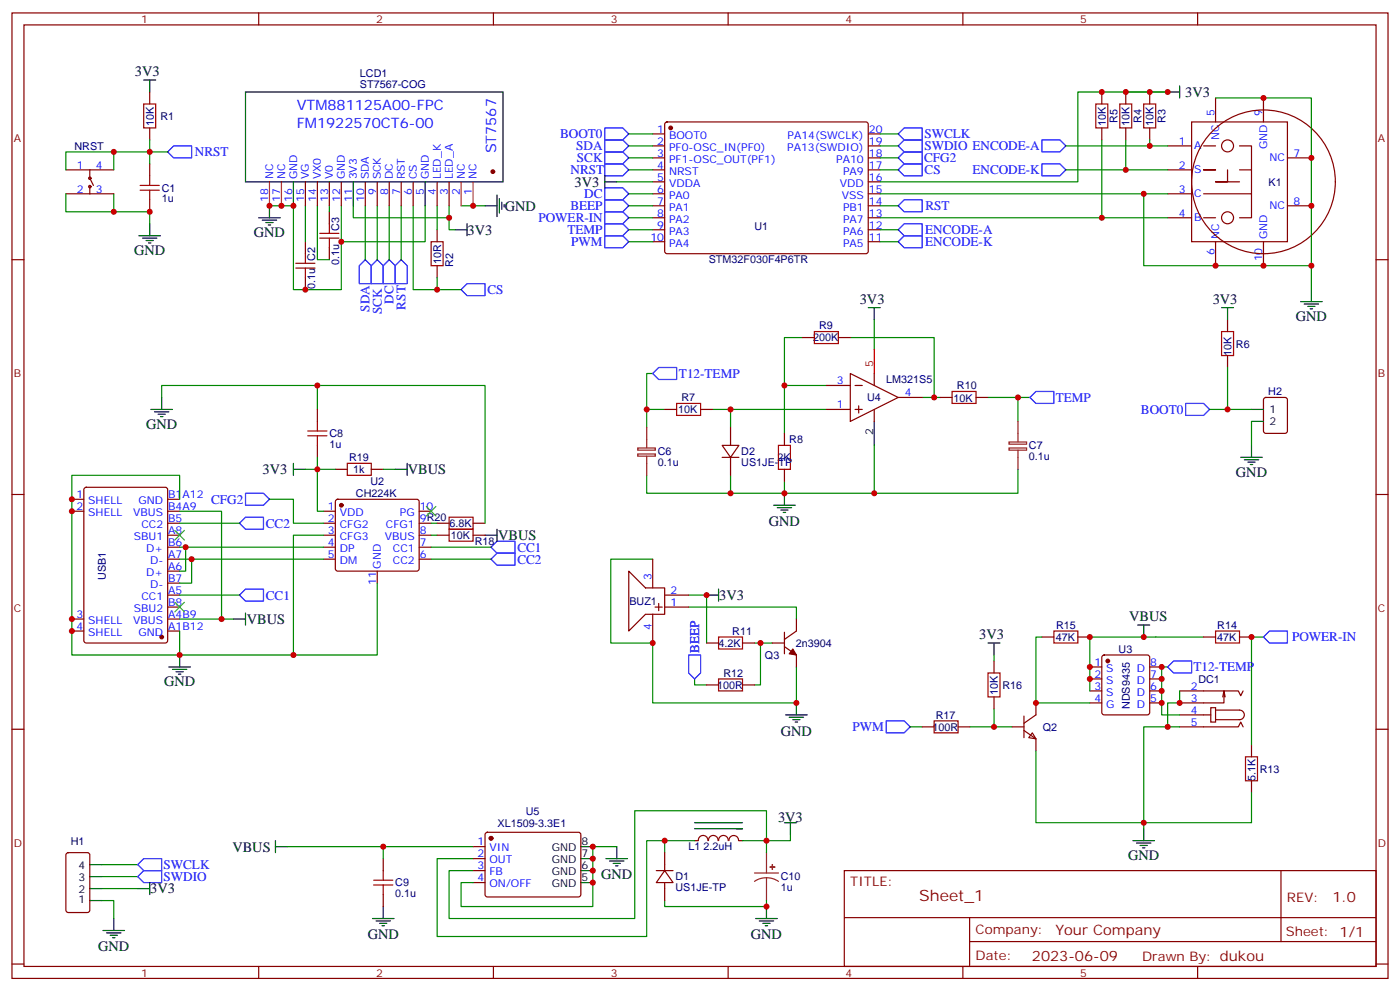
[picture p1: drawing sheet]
<svg xmlns="http://www.w3.org/2000/svg" width="412mm" height="292mm" viewBox="0 0 412 292" stroke-linecap="round" stroke-linejoin="round" font-family="sans-serif">
<g fill="none" stroke="#870000" stroke-width=".35">
<path d="M3.5 3.8h405.4v284.3h-405.4zM7.1 7.3h398.2v277.3h-398.2zM76.2 3.8v3.5M145.3 3.8v3.5M214.5 3.8v3.5M283.6 3.8v3.5M352.8 3.8v3.5M44.1 27.1v3.5M44.1 37.7v3.5M192.3 39.4h3.5M196 36.1l.5-.2 58.8 .1 .5 .6-.1 37.7-.6 .4h-58.9l-.4-.7v-37.4zM255.8 39.4h3.5"/>
<path d="M324.6 27.1v3.5M324.6 37.7v3.5M331.6 27.1v3.5M331.6 37.7v3.5M338.7 27.1v3.5M338.7 37.7v3.5M351 35.9h28.2v35.3h-28.2zM358.1 28.9v7M372.2 28.9v7M19.4 50h14.1M19.4 57.1h14.1M26.5 50v2.5l1 2.1"/>
<path d="M26.5 54.6v2.5M44.1 48.3v3.5M44.1 58.8v3.6M90 53.6v7M93.5 53.6v7M97 53.6v7M100.5 53.6v7M107.6 53.6v7M111.1 53.6v7M114.7 53.6v7M118.2 53.6v7M121.7 53.6v7"/>
<path d="M128.8 53.6v7M132.3 53.6v7M192.3 43h3.5M192.3 46.5h3.5M192.3 50h3.5M192.3 53.6h3.5M192.3 57.1h3.5M255.8 43h3.5M255.8 46.5h3.5M255.8 50h3.5M255.8 53.6h3.5M255.8 57.1h3.5"/>
<path d="M344 43h7M344 50h7M344 57.1h7M354.5 57.1h14.2v7h-3.6M354.5 43h3.6M358.1 50h-3.6h3.6M361.6 50v3.6h-3.5h7M365.1 50h3.6v7.1M365.1 43h3.6v7M379.2 46.5h7.1M3.5 76.5h3.6M90 71.2v3.5"/>
<path d="M97 62.4v3.5M97 73v3.5M128.8 67.7v3.5M128.8 78.2v3.6M192.3 60.6h3.5M192.3 64.1h3.5M192.3 67.7h3.5M192.3 71.2h3.5M255.8 60.6h3.5M255.8 64.1h3.5M255.8 67.7h3.5M255.8 71.2h3.5"/>
<path d="M344 64.1h7M354.5 64.1h3.6M358.1 71.2v7M372.2 71.2v7M379.2 60.6h7.1M405.3 76.5h3.6M90 81.8v3.5M236.4 99.4h3.5M246.9 99.4h3.6M361.6 94.1v3.5M243.4 113.5h7.1M250.5 110l14.1 7.1-14.1 7z"/>
<path d="M251.9 113.5h2.1M252.9 119.5v2.1M257.5 110v3.5M264.6 117.1h7M276.9 117.1h3.6M287.5 117.1h3.5M361.6 104.7v3.5M372.4 117.3l.5-.2h5.6l.7 .4v9.4l-.4 .7h-5.9l-.7-.4v-9.4zM93.5 120.6v3.5M93.5 131.2v3.5M98.8 138.2h3.5M109.4 138.2h3.5"/>
<path d="M195.8 120.6h3.5M206.4 120.6h3.5M212.7 131.2h5l-2.5 3.5zM212.7 134.7h5M215.2 125.9v5.3M215.2 134.7v5.3M231.1 127.6v3.6M231.1 138.2v3.5M243.4 120.6h7.1M251.9 120.6h2.1M257.5 120.6v3.5M3.5 145.6h3.6"/>
<path d="M21.2 150.6h3.5M21.2 147h3.5M24.9 143.7l.5-.2h23.3l.6 .4 .1 44.8-.5 .6-23.5 .1-.7-.5v-44.7zM49.4 157.6h3.5M49.4 154.1h3.5M49.4 150.6h3.5M49.4 147h3.5M95.2 157.6h3.6M95.2 154.1h3.6M95.2 150.6h3.6M99 147.2l.5-.2h23.3l.5 .2 .2 .5v19.8l-.3 .5-.4 .2h-23.3l-.5-.2-.2-.5v-19.8zM123.5 157.6h3.5"/>
<path d="M123.5 154.1h3.5M123.5 150.6h3.5M128.8 157.6h3.5M128.8 154.1h3.5M139.3 157.6h3.6M139.3 154.1h3.6M405.3 145.6h3.6M49.4 178.8h3.5M49.4 175.3h3.5M49.4 171.7h3.5M49.4 168.2h3.5M49.4 164.7h3.5"/>
<path d="M49.4 161.1h3.5M95.2 164.7h3.6M95.2 161.1h3.6M111.1 168.2v3.5M123.5 164.7h3.5M123.5 161.1h3.5M185.2 168.2l4.9 4.9h5.7v7.8h-5.7l-4.9 4.9zM192.3 164.7v8.4M193 178.8h2.1M194 177.7v2.1M195.8 178.8h7M195.8 175.3h7"/>
<path d="M21.2 185.8h3.5M21.2 182.3h3.5M49.4 185.8h3.5M49.4 182.3h3.5M192.3 180.9v8.5M208.1 189.4h3.6M218.7 189.4h3.5M227.5 189.4h3.6M231.1 186.2v6.3M231.1 190.4l3.5 2.5v3.5M234.6 182.3v3.5l-3.5 2.5M292.8 194.7v3.5"/>
<path d="M306.9 187.6h3.5M317.5 187.6h3.5M321 196.4h3.6M321 200h3.6M324.8 193.1l.5-.2h12.7l.5 .2 .2 .5v16.2l-.3 .5-.4 .2h-12.7l-.5-.2-.2-.5v-16.2zM338.7 196.4h3.5M338.7 200h3.5M354.5 187.6h3.6M365.1 187.6h3.6M3.5 214.8h3.6M208.1 201.7h3.6M218.7 201.7h3.5"/>
<path d="M271.6 214.1h3.6M282.2 214.1h3.6M292.8 205.2v3.6M298.1 214.1h3.5M301.6 210.9v6.3M301.6 215.1l3.6 2.5v3.5M304.1 215.8l1.1 1.8-2.2-.4zM305.2 207v3.5l-3.6 2.5M321 203.5h3.6M321 207h3.6M338.7 203.5h3.5M338.7 207h3.5"/>
<path d="M347.5 203.5h17.3l.7 1.4 .7-1.4M347.5 214.1h17.3l.7-1.4 .7 1.4M347.5 210.5h9.2M356.7 208.4h1.4v4.3h-1.4zM358.1 209.1h7a1.41 1.41 0 0 1 1.4 1.4 1.41 1.41 0 0 1-1.4 1.4h-7M360.5 203.5l-.3 1.7M360.9 205.2l-.4-1.7v3.5h-13M368.7 219.4v3.5M405.3 214.8h3.6M368.7 229.9v3.6M19.6 251.3l.5-.2h5.7l.6 .4 .1 16.5-.5 .7h-5.9l-.6-.4-.1-16.5zM112.9 252.9v3.5"/>
<path d="M139.3 249.3h3.6M139.3 252.9h3.6M139.3 256.4h3.6M139.3 259.9h3.6M143.1 245.3l.5-.2 27.1 .1 .4 .6-.1 17.9-.6 .5-27.1-.1-.4-.6v-17.7zM193.3 256.4h5M195.8 256.4l2.5 3.5h-5zM195.8 251.1v5.3M195.8 259.9v5.3M208.5 247.6a1.41 1.41 0 0 0-1.4-1.6 1.41 1.41 0 0 0-1.4 1.6h-1.1M208.7 247.6a1.41 1.41 0 0 1 1.4-1.6 1.41 1.41 0 0 1 1.4 1.6M211.7 247.6a1.41 1.41 0 0 1 1.4-1.6 1.41 1.41 0 0 1 1.4 1.6"/>
<path d="M214.7 247.6a1.41 1.41 0 0 1 1.4-1.5 1.41 1.41 0 0 1 1.4 1.5M217.7 247.6h1M248.7 256.4h156.6v28.2h-156.6zM377.3 256.4v20.9M112.9 263.5v3.5M248.7 270.2h156.5M285.6 277.3h119.6M285.6 270.2v14.2M3.5 283.9h3.6M76.2 284.6v3.5M145.3 284.6v3.5M214.5 284.6v3.5"/>
<path d="M283.6 284.6v3.5M352.8 284.6v3.5M405.3 283.9h3.6"/>
<circle cx="26.5" cy="55" r=".35"/>
<circle cx="26.5" cy="52.5" r=".35"/>
<circle cx="361.6" cy="43" r="1.76"/>
<circle cx="372.2" cy="53.6" r="21.2"/>
<circle cx="361.6" cy="64.1" r="1.76"/>
</g>
<g fill="#870000" stroke="#870000" stroke-width=".35">
<path d="M233.5 191.1l1.1 1.8-2.1-.4z"/>
<circle cx="197.6" cy="37.7" r=".53"/>
<circle cx="47.6" cy="187.6" r=".53"/>
<circle cx="100.5" cy="148.8" r=".53"/>
<circle cx="144.6" cy="246.9" r=".53"/>
<circle cx="145.2" cy="50.6" r=".53"/>
<circle cx="326.3" cy="194.7" r=".53"/>
</g>
<g fill="none" stroke="#00f" stroke-width=".35">
<path d="M178.2 37.7h5.2l1.8 1.7-1.8 1.8h-5.2zM266.3 37.7h5.3v3.5h-5.3l-1.7-1.8zM49.4 44.7l1.8-1.7h5.2v3.5h-5.2zM178.2 55.3h5.2l1.8 1.8-1.8 1.7h-5.2zM178.2 58.8h5.2l1.8 1.8-1.8 1.8h-5.2zM178.2 48.3h5.2l1.8 1.7-1.8 1.8h-5.2zM178.2 41.2h5.2l1.8 1.8-1.8 1.7h-5.2zM178.2 44.7h5.2l1.8 1.8-1.8 1.8h-5.2zM264.6 43l1.7-1.8h5.3v3.5h-5.3zM264.6 50l1.7-1.7h5.3v3.5h-5.3zM266.3 44.7h5.3v3.6h-5.3l-1.7-1.8zM266.3 58.8h5.3v3.6h-5.3l-1.7-1.8z"/>
<path d="M306.9 41.2h5.3l1.8 1.8-1.8 1.7h-5.3zM306.9 48.3h5.3l1.8 1.7-1.8 1.8h-5.3zM107.6 76.5l1.8 1.7v5.3h-3.6v-5.3zM111.1 76.5l1.8 1.7v5.3h-3.5v-5.3zM114.7 76.5l1.7 1.7v5.3h-3.5v-5.3zM118.2 76.5l1.7 1.7v5.3h-3.5v-5.3zM178.2 62.4h5.2l1.8 1.7-1.8 1.8h-5.2zM178.2 65.9h5.2l1.8 1.8-1.8 1.7h-5.2zM178.2 69.4h5.2l1.8 1.8-1.8 1.8h-5.2zM266.3 65.9h5.3v3.5h-5.3l-1.7-1.7zM266.3 69.4h5.3v3.6h-5.3l-1.7-1.8zM135.8 85.3l1.8-1.8h5.3v3.6h-5.3z"/>
<path d="M192.3 110l1.7-1.8h5.3v3.6h-5.3zM303.4 117.1l1.8-1.8h5.2v3.5h-5.2zM349.2 118.8h5.3l1.8 1.8-1.8 1.7h-5.3zM70.6 154.1l1.7-1.8h5.3v3.6h-5.3zM72.3 145.3h5.3l1.8 1.7-1.8 1.8h-5.3zM70.6 175.3l1.7-1.8h5.3v3.5h-5.3zM144.6 161.1l1.8-1.7h5.3v3.5h-5.3zM144.6 164.7l1.8-1.8h5.3v3.5h-5.3zM202.8 192.9h3.6v5.3l-1.8 1.8-1.8-1.8zM344 196.4l1.7-1.7h5.3v3.5h-5.3zM372.2 187.6l1.7-1.8h5.3v3.6h-5.3zM261.1 212.3h5.2l1.8 1.8-1.8 1.7h-5.2z"/>
<path d="M40.6 254.6l1.7-1.7h5.3v3.5h-5.3zM40.6 258.2l1.7-1.8h5.3v3.5h-5.3z"/>
</g>
<g fill="none" stroke="#008700" stroke-width=".35">
<path d="M185.2 39.4h7.1M259.3 39.4h5.3M331.6 27.1h12.4h-26.5v26.5h-58.2M358.1 28.9h28.2v56.4M19.4 57.1v5.3h14.1M33.5 57.1v5.3h10.6v3.5M33.5 44.7h-14.1v5.3M44.1 41.2v7.1M49.4 44.7h-15.9v5.3M181.7 53.6h10.6M185.2 43h7.1M185.2 57.1h7.1"/>
<path d="M185.2 46.5h7.1M185.2 50h7.1M259.3 43h5.3M259.3 57.1h77.6M259.3 46.5h5.3M259.3 50h5.3M314 43h24.7M314 50h17.6M324.6 41.2v22.9h19.4M331.6 41.2v8.8h12.4M338.7 41.2v1.8h5.3M344 57.1h-7.1v21.1h49.4"/>
<path d="M79.4 60.6h7v24.7h14.1v-24.7M90 60.6v10.6M93.5 60.6v15.9h3.5M97 60.6v1.8M104.1 60.6v3.5h28.2M107.6 60.6v15.9M111.1 60.6v15.9M114.7 60.6v15.9M118.2 60.6v15.9M121.7 60.6v24.7h14.1M125.2 60.6v10.6h-24.7M128.8 60.6v7.1"/>
<path d="M132.3 60.6v7.1h1.8M135.8 60.6h7.1M185.2 67.7h7.1M185.2 71.2h7.1M185.2 60.6h7.1M185.2 64.1h7.1M259.3 64.1h65.3M259.3 67.7h5.3M259.3 71.2h5.3M259.3 60.6h5.3M128.8 81.8v3.5M236.4 99.4h-5.3v14.1"/>
<path d="M250.5 99.4h24.7v17.7M257.5 94.1v8.8M47.6 117.1v-3.6h45.9v7.1M93.5 113.5h49.4v40.6M192.3 110h-1.8v10.6M243.4 113.5h-12.3v14.1M271.6 117.1h5.3M291 117.1h8.9v7M299.9 117.1h3.5M361.6 108.2v12.4h7.1M90 138.2h8.8M93.5 134.7v15.9h1.7"/>
<path d="M112.9 138.2h3.5M190.5 140v5.3h24.7M195.8 120.6h-5.3v5.3M209.9 120.6h33.5M215.2 140v5.3h15.9M215.2 120.6v5.3M257.5 131.2v14.1h-26.4v-3.6M299.9 138.2v7.1h-42.4M356.3 120.6h5.3M368.7 124.1v7.1M52.9 150.6h12.4v31.7h-12.4M52.9 147v-7h-31.7v52.9h31.7v-7.1"/>
<path d="M52.9 154.1h17.7M79.4 147h7v7.1h8.8M95.2 157.6h-8.8v35.3M127 154.1h1.8M127 157.6h1.8M52.9 161.1h1.8v7.1h-1.8M52.9 164.7h3.5v7h-3.5M52.9 175.3h17.7M54.7 161.1h40.5M56.4 164.7h38.8M111.1 171.7v21.2h-58.2M127 161.1h17.6"/>
<path d="M127 164.7h17.6M192.3 164.7h-12.4v24.7h12.4v17.6h42.3v-10.6M202.8 178.8h31.8v3.5M202.8 175.3h5.3v14.1M65.3 182.3h3.5M204.6 200v1.7h3.5M222.2 189.4h5.3M224 189.4v12.3h-1.8M292.8 192.9v1.8M306.9 187.6h-1.7v19.4h15.8M344 196.4h-1.8v14.1h5.3M354.5 187.6h-33.5v15.9"/>
<path d="M372.2 187.6h-3.5v31.8M268.1 214.1h3.5M285.8 214.1h12.3M292.8 208.8v5.3M344 214.1h-7.1v30M347.5 203.5v3.5h-3.5v7.1h3.5M305.2 221.1v21.2h63.5v-8.8M30 254.6h10.6M30 258.2h10.6M84.7 249.3h54.6M112.9 249.3v3.6M181.7 249.3h-7.1v17.7h-38.8v-7.1h3.5"/>
<path d="M195.8 247.6v3.5M204.6 247.6h-14.1v28.2h-61.7v-22.9h10.5M218.7 247.6h7.1v3.5M232.8 245.8v1.8h-7v-8.8h-38.8v31.7h-54.7v-14.1h7M30 265.2h3.5v5.3M30 261.7h10.6M195.8 265.2v1.8h30v-1.8"/>
</g>
<g fill="none" stroke="#8c2424" stroke-width=".35">
<path d="M187.9 131.9h5.1v.7h-5.1zM187.9 133.7h5.1v.6h-5.1zM190.5 125.9v6M190.5 134.3v5.7M297.2 130.2h5.2v.6h-5.2zM297.2 131.9h5.2v.7h-5.2zM299.9 124.1v6M299.9 132.6v5.6M222.2 257.1h7.1M225.8 258.5l-1.9 .3-1.7 .8M225.8 258.5l1.8 .3 1.7 .8M225.8 251.1v6"/>
<path d="M225.8 258.5v6.7"/>
</g>
<g fill="none" stroke="#000" stroke-width=".35">
<path d="M42.3 23.6h3.6M44.1 23.6v3.5M72.3 27.1h75.9v26.5h-75.9zM344 27.1h3.5M347.5 25.3v3.6M86.4 53.6v7M104.1 53.6v7M125.2 53.6v7M146.4 57.4v6.4M147.1 58.5v4.2M147.8 59.5v2.2M178.2 53.6h3.5"/>
<path d="M178.2 51.8v3.5M40.9 69.4h6.4M42 70.1h4.2M43 70.8h2.2M43.7 71.5h.7M44.1 65.9v3.5M76.2 64.1h6.3M77.3 64.8h4.2M78.3 65.5h2.1M79 66.3h.7M79.4 60.6v3.5M134.1 67.7h3.5"/>
<path d="M137.6 65.9v3.5M142.9 60.6h3.5M148.5 60.3v.7M255.8 90.6h3.5M257.5 90.6v3.5M359.8 90.6h3.6M361.6 90.6v3.5M383.1 88.8h6.4M384.2 89.5h4.2M385.2 90.2h2.1M385.9 90.9h.7M386.3 85.3v3.5"/>
<path d="M47.6 117.1v3.5M44.4 120.6h6.4M45.5 121.3h4.2M46.6 122h2.1M47.3 122.7h.7M86.4 136.5v3.5M86.4 138.2h3.6M116.4 138.2h3.5M119.9 136.5v3.5M257.5 124.1v7.1M365.5 134.7h6.3M366.5 135.4h4.3"/>
<path d="M367.6 136.1h2.1M368.3 136.8h.7M368.7 120.6h3.5M368.7 124.1h3.5M368.7 131.2v3.5M142.9 157.6h3.5M146.4 155.9v3.5M227.9 148.8h6.3M229 149.5h4.2M230 150.2h2.1M230.7 150.9h.7M231.1 145.3v3.5"/>
<path d="M208.1 175.3h3.6M211.7 173.5v3.5M49.7 196.4h6.4M50.8 197.1h4.2M51.9 197.8h2.1M52.6 198.5h.7M52.9 192.9v3.5M68.8 182.3h3.5M72.3 180.6v3.5M291 189.4h3.6M292.8 189.4v3.5M335.1 184.1h3.6"/>
<path d="M336.9 184.1v3.5M231.4 210.5h6.4M232.5 211.2h4.2M233.5 211.9h2.2M234.2 212.7h.7M234.6 207v3.5M26.5 258.2h3.5M26.5 254.6h3.5M44.1 259.9v3.6M81.1 249.3h3.6M81.1 247.6v3.5M171.1 249.3h3.5"/>
<path d="M171.1 259.9h3.5M171.1 256.4h3.5M171.1 252.9h3.5M178.5 252.9h6.4M179.6 253.6h4.2M180.6 254.3h2.1M181.3 255h.7M181.7 249.3v3.6M204.6 244.1h14.1h-1.7M204.6 242.3h14.1M231.1 242.3h3.5M232.8 242.3v3.5"/>
<path d="M333.7 247.6h6.4M334.8 248.3h4.2M335.8 249h2.2M336.5 249.7h.8M336.9 244.1v3.5M26.5 261.7h3.5M26.5 265.2h3.5M30.3 274h6.4M31.4 274.7h4.2M32.5 275.4h2.1M33.2 276.2h.7M33.5 270.5v3.5"/>
<path d="M40.6 261.7h3.5M109.7 270.5h6.4M110.8 271.2h4.2M111.8 271.9h2.1M112.5 272.6h.7M112.9 267v3.5M222.6 270.5h6.4M223.7 271.2h4.2M224.7 271.9h2.1M225.4 272.6h.7M225.8 267v3.5"/>
</g>
<g fill="none" stroke="#a10000" stroke-width=".35">
<path d="M42.3 30.6h3.6v7.1h-3.6zM322.8 30.6h3.5v7.1h-3.5zM329.8 30.6h3.6v7.1h-3.6zM336.9 30.6h3.5v7.1h-3.5zM41.3 56h5.6M41.3 54.6h5.6M44.1 51.8v2.8M44.1 56v2.8M87.1 79h5.7M87.1 77.5h5.7M90 74.7v2.8M90 79v2.8"/>
<path d="M94.2 70.1h5.6M94.2 68.7h5.6M97 65.9v2.8M97 70.1v2.9M127 71.2h3.5v7h-3.5zM239.9 97.6h7v3.6h-7zM359.8 97.6h3.6v7.1h-3.6zM199.3 118.8h7.1v3.5h-7.1zM280.5 115.3h7v3.5h-7zM90.7 128.3h5.6M90.7 126.9h5.6M93.5 124.1v2.8"/>
<path d="M93.5 128.3v2.9M102.3 136.5h7.1v3.5h-7.1zM229.3 131.2h3.5v7h-3.5zM132.3 155.9h7v3.5h-7zM132.3 152.3h7v3.6h-7zM211.7 200h7v3.5h-7zM211.7 187.6h7v3.5h-7zM291 198.2h3.6v7h-3.6zM310.4 185.8h7.1v3.6h-7.1zM358.1 185.8h7v3.6h-7zM275.2 212.3h7v3.5h-7zM366.9 222.9h3.5v7h-3.5z"/>
<path d="M110.1 259.2h5.6M112.9 256.4v2.8M110.1 260.6h5.6M112.9 260.6v2.9"/>
</g>
<path d="M257.5 102.9v7.1" fill="none" stroke="#f00" stroke-width=".35"/>
<g fill="#8c2424" stroke="#8c2424" stroke-width=".35">
<path d="M226.8 255.3l1.4 .1z"/>
<path d="M227.5 254.6v1.4z"/>
</g>
<path d="M51.5 156.2l2.8 2.8M54.3 156.2l-2.8 2.8M125.6 149.2l2.8 2.8M128.4 149.2l-2.8 2.8M51.5 177.4l2.8 2.8M54.3 177.4l-2.8 2.8" fill="none" stroke="#3c3" stroke-width=".35"/>
<path d="M79.4 53.6v7M82.9 53.6v7M135.8 53.6v7M139.3 53.6v7" fill="none" stroke="#f60" stroke-width=".35"/>
<g fill="#c00">
<circle cx="299.9" cy="117.1" r=".88"/>
<circle cx="190.5" cy="120.6" r=".88"/>
<circle cx="257.5" cy="145.3" r=".88"/>
<circle cx="215.2" cy="145.3" r=".88"/>
<circle cx="231.1" cy="145.3" r=".88"/>
<circle cx="215.2" cy="120.6" r=".88"/>
<circle cx="231.1" cy="113.5" r=".88"/>
<circle cx="275.2" cy="117.1" r=".88"/>
<circle cx="225.8" cy="267" r=".88"/>
<circle cx="112.9" cy="249.3" r=".88"/>
<circle cx="195.8" cy="247.6" r=".88"/>
<circle cx="225.8" cy="247.6" r=".88"/>
<circle cx="174.6" cy="256.4" r=".88"/>
<circle cx="174.6" cy="252.9" r=".88"/>
<circle cx="174.6" cy="249.3" r=".88"/>
<circle cx="174.6" cy="259.9" r=".88"/>
<circle cx="386.3" cy="60.6" r=".88"/>
<circle cx="386.3" cy="78.2" r=".88"/>
<circle cx="372.2" cy="78.2" r=".88"/>
<circle cx="372.2" cy="28.9" r=".88"/>
<circle cx="386.3" cy="46.5" r=".88"/>
<circle cx="358.1" cy="78.2" r=".88"/>
<circle cx="331.6" cy="27.1" r=".88"/>
<circle cx="344" cy="27.1" r=".88"/>
<circle cx="338.7" cy="27.1" r=".88"/>
<circle cx="324.6" cy="64.1" r=".88"/>
<circle cx="336.9" cy="57.1" r=".88"/>
<circle cx="324.6" cy="27.1" r=".88"/>
<circle cx="132.3" cy="64.1" r=".88"/>
<circle cx="90" cy="85.3" r=".88"/>
<circle cx="100.5" cy="71.2" r=".88"/>
<circle cx="361.6" cy="120.6" r=".88"/>
<circle cx="44.1" cy="44.7" r=".88"/>
<circle cx="44.1" cy="62.4" r=".88"/>
<circle cx="33.5" cy="44.7" r=".88"/>
<circle cx="33.5" cy="62.4" r=".88"/>
<circle cx="336.9" cy="187.6" r=".88"/>
<circle cx="292.8" cy="214.1" r=".88"/>
<circle cx="21.2" cy="147" r=".88"/>
<circle cx="21.2" cy="185.8" r=".88"/>
<circle cx="21.2" cy="150.6" r=".88"/>
<circle cx="21.2" cy="182.3" r=".88"/>
<circle cx="54.7" cy="161.1" r=".88"/>
<circle cx="56.4" cy="164.7" r=".88"/>
<circle cx="65.3" cy="182.3" r=".88"/>
<circle cx="52.9" cy="192.9" r=".88"/>
<circle cx="347.5" cy="207" r=".88"/>
<circle cx="344" cy="214.1" r=".88"/>
<circle cx="336.9" cy="242.3" r=".88"/>
<circle cx="368.7" cy="187.6" r=".88"/>
<circle cx="208.1" cy="175.3" r=".88"/>
<circle cx="234.6" cy="207" r=".88"/>
<circle cx="192.3" cy="189.4" r=".88"/>
<circle cx="224" cy="189.4" r=".88"/>
<circle cx="338.7" cy="43" r=".88"/>
<circle cx="331.6" cy="50" r=".88"/>
<circle cx="79.4" cy="60.6" r=".88"/>
<circle cx="82.9" cy="60.6" r=".88"/>
<circle cx="86.4" cy="60.6" r=".88"/>
<circle cx="342.2" cy="200" r=".88"/>
<circle cx="342.2" cy="203.5" r=".88"/>
<circle cx="342.2" cy="207" r=".88"/>
<circle cx="321" cy="200" r=".88"/>
<circle cx="321" cy="196.4" r=".88"/>
<circle cx="321" cy="187.6" r=".88"/>
<circle cx="305.2" cy="207" r=".88"/>
<circle cx="342.2" cy="196.4" r=".88"/>
<circle cx="128.8" cy="85.3" r=".88"/>
<circle cx="139.3" cy="60.6" r=".88"/>
<circle cx="86.4" cy="192.9" r=".88"/>
<circle cx="93.5" cy="138.2" r=".88"/>
<circle cx="93.5" cy="113.5" r=".88"/>
</g>
<text font-size="4.6" fill="#800" x="270.8" y="265.4">Sheet_1</text>
<g font-size="4.2">
<text x="39.7" y="22.5">3V3</text>
<text x="349.1" y="28.5">3V3</text>
<text x="169.3" y="55">3V3</text>
<text x="148.7" y="62">GND</text>
<text x="74.8" y="69.8">GND</text>
<text x="137.8" y="69.1">3V3</text>
<text x="39.5" y="75.1">GND</text>
<text x="253.3" y="89.5">3V3</text>
<text x="357.2" y="89.5">3V3</text>
<text x="381.7" y="94.5">GND</text>
<text x="43" y="126.2">GND</text>
<text x="77.4" y="139.6">3V3</text>
<text x="120.1" y="139.7">VBUS</text>
<text x="364.1" y="140.3">GND</text>
<text x="226.5" y="154.9">GND</text>
<text x="146.8" y="159">VBUS</text>
<text x="211.8" y="176.7">3V3</text>
<text x="72.7" y="183.7">VBUS</text>
<text x="332.6" y="183">VBUS</text>
<text x="288.5" y="188.3">3V3</text>
<text x="48.3" y="202.1">GND</text>
<text x="230" y="216.6">GND</text>
<text x="229.2" y="241.9">3V3</text>
<text x="68.4" y="250.8">VBUS</text>
<text x="332.3" y="253.2">GND</text>
<text x="44.3" y="263.1">3V3</text>
<text x="177.1" y="258.9">GND</text>
<text x="28.9" y="280.1">GND</text>
<text x="108.3" y="276.5">GND</text>
<text x="221.2" y="276.6">GND</text>
</g>
<g font-size="4.2" fill="#00f">
<text x="87.4" y="32.3">VTM881125A00-FPC</text>
<text x="87.4" y="37.6">FM1922570CT6-00</text>
<text x="146.1" y="45.2" transform="rotate(-90 146.1 45.2)">ST7567</text>
</g>
<g font-size="4.2" fill="#800">
<text x="392.5" y="265.7">1.0</text>
<text x="310.9" y="275.2">Your Company</text>
<text x="304" y="283">2023-06-09</text>
</g>
<g font-size="3.9" fill="#00f">
<text x="165" y="40.7">BOOT0</text>
<text x="272.3" y="40.8">SWCLK</text>
<text x="57.4" y="46">NRST</text>
<text x="169.7" y="44.2">SDA</text>
<text x="170" y="47.7">SCK</text>
<text x="272.2" y="47.8">CFG2</text>
<text x="272.3" y="44.3">SWDIO ENCODE-A</text>
<text x="168.1" y="51.3">NRST</text>
<text x="272.3" y="51.3">CS</text>
<text x="286.5" y="51.3">ENCODE-K</text>
<text x="172.1" y="58.3">DC</text>
<text x="158.6" y="65.4">POWER-IN</text>
<text x="168" y="61.8">BEEP</text>
<text x="272.6" y="61.9">RST</text>
<text x="167.1" y="68.9">TEMP</text>
<text x="272.5" y="69">ENCODE-A</text>
<text x="168.2" y="72.4">PWM</text>
<text x="272.5" y="72.5">ENCODE-K</text>
<text x="115.9" y="89.5" transform="rotate(-90 115.9 89.5)">DC</text>
<text x="143.6" y="86.7">CS</text>
<text x="108.9" y="91.8" transform="rotate(-90 108.9 91.8)">SDA</text>
<text x="112.4" y="92.6" transform="rotate(-90 112.4 92.6)">SCK</text>
<text x="119.4" y="91.2" transform="rotate(-90 119.4 91.2)">RST</text>
<text x="200" y="111.2">T12-TEMP</text>
<text x="311" y="118.4">TEMP</text>
<text x="336.1" y="121.8">BOOT0</text>
<text x="62.2" y="148.3">CFG2</text>
<text x="78.3" y="155.5">CC2</text>
<text x="152.4" y="162.5">CC1</text>
<text x="152.4" y="166">CC2</text>
<text x="78.3" y="176.6">CC1</text>
<text x="380.6" y="188.9">POWER-IN</text>
<text x="206" y="192.2" transform="rotate(-90 206 192.2)">BEEP</text>
<text x="351.5" y="197.7">T12-TEMP</text>
<text x="251.1" y="215.3">PWM</text>
<text x="48.1" y="256">SWCLK</text>
<text x="48.1" y="259.5">SWDIO</text>
</g>
<g font-size="3.9" fill="#800">
<text x="250.5" y="261">TITLE:</text>
<text x="379.1" y="265.7">REV:</text>
<text x="287.4" y="275.2">Company:</text>
<text x="378.7" y="275.8">Sheet: 1/1</text>
<text x="287.4" y="282.9">Date:</text>
<text x="336.4" y="282.9">Drawn By: dukou</text>
</g>
<g font-size="3.2" fill="#800">
<text x="41.6" y="6.8">1</text>
<text x="110.8" y="6.8">2</text>
<text x="179.9" y="6.8">3</text>
<text x="249.1" y="6.8">4</text>
<text x="318.2" y="6.8">5</text>
<text x="4.1" y="41.9">A</text>
<text x="405.9" y="41.9">A</text>
<text x="4.1" y="111.1">B</text>
<text x="405.9" y="111.1">B</text>
<text x="4.1" y="180.2">C</text>
<text x="405.9" y="180.2">C</text>
<text x="4.1" y="249.3">D</text>
<text x="405.9" y="249.3">D</text>
<text x="41.6" y="287.6">1</text>
<text x="110.8" y="287.6">2</text>
<text x="179.9" y="287.6">3</text>
<text x="249.1" y="287.6">4</text>
<text x="318.2" y="287.6">5</text>
</g>
<g font-size="3.2" fill="#000080">
<text x="106" y="22.8">LCD1</text>
<text x="106" y="26">ST7567-COG</text>
<text x="47.3" y="35.3">R1</text>
<text x="45.3" y="37.1" transform="rotate(-90 45.3 37.1)">10K</text>
<text x="325.7" y="37.1" transform="rotate(-90 325.7 37.1)">10K</text>
<text x="329.2" y="36.3" transform="rotate(-90 329.2 36.3)">R5</text>
<text x="332.8" y="37.1" transform="rotate(-90 332.8 37.1)">10K</text>
<text x="336.3" y="36.3" transform="rotate(-90 336.3 36.3)">R4</text>
<text x="339.8" y="37.1" transform="rotate(-90 339.8 37.1)">10K</text>
<text x="343.3" y="36.3" transform="rotate(-90 343.3 36.3)">R3</text>
<text x="21.9" y="44.1">NRST</text>
<text x="47.6" y="59.4">1u</text>
<text x="47.6" y="56.5">C1</text>
<text x="373.7" y="54.7">K1</text>
<text x="100" y="68" transform="rotate(-90 100 68)">C3</text>
<text x="222.2" y="67.7">U1</text>
<text x="100" y="77.9" transform="rotate(-90 100 77.9)">0.1u</text>
<text x="129.9" y="77.7" transform="rotate(-90 129.9 77.7)">10R</text>
<text x="208.8" y="77.5">STM32F030F4P6TR</text>
<text x="133.5" y="78.6" transform="rotate(-90 133.5 78.6)">R2</text>
<text x="92.9" y="85" transform="rotate(-90 92.9 85)">0.1u C2</text>
<text x="239.5" y="100.6">200K</text>
<text x="241.3" y="97">R9</text>
<text x="362.8" y="104.7" transform="rotate(-90 362.8 104.7)">10K</text>
<text x="364.1" y="102.4">R6</text>
<text x="261.1" y="112.9">LM321S5</text>
<text x="200.7" y="118.2">R7</text>
<text x="255.4" y="118.2">U4</text>
<text x="280.9" y="118.4">10K</text>
<text x="281.9" y="114.7">R10</text>
<text x="373.6" y="116.4">H2</text>
<text x="199.8" y="121.7">10K</text>
<text x="97" y="132">1u</text>
<text x="97" y="128.8">C8</text>
<text x="232.5" y="130.5">R8</text>
<text x="102.8" y="135.9">R19</text>
<text x="193.7" y="137.2">0.1u</text>
<text x="193.7" y="134.1">C6</text>
<text x="218.4" y="137.2">US1JE-TP</text>
<text x="218.4" y="134">D2</text>
<text x="229" y="135.8">2K</text>
<text x="303.1" y="135.5">0.1u</text>
<text x="303.1" y="132.3">C7</text>
<text x="104.1" y="139.4">1k</text>
<text x="109.1" y="142.8">U2</text>
<text x="104.9" y="146.4">CH224K</text>
<text x="132.4" y="155.3">6.8K</text>
<text x="132.8" y="158.8">10K</text>
<text x="139.9" y="160.6">R18</text>
<text x="31.1" y="170.7" transform="rotate(-90 31.1 170.7)">USB1</text>
<text x="185.4" y="178.2">BUZ1</text>
<text x="311.1" y="185.3">R15</text>
<text x="358.6" y="185.2">R14</text>
<text x="211.6" y="190.5">4.2K</text>
<text x="215.7" y="186.9">R11</text>
<text x="234.4" y="190.5">2n3904</text>
<text x="311" y="188.8">47K</text>
<text x="358.5" y="188.7">47K</text>
<text x="225.3" y="194">Q3</text>
<text x="329.5" y="192.3">U3</text>
<text x="211.2" y="202.8">100R</text>
<text x="213.1" y="199.3">R12</text>
<text x="295.3" y="202.9">R16</text>
<text x="353" y="201">DC1</text>
<text x="293.9" y="204.8" transform="rotate(-90 293.9 204.8)">10K</text>
<text x="332.8" y="208.9" transform="rotate(-90 332.8 208.9)">NDS9435</text>
<text x="274.7" y="215.2">100R</text>
<text x="275.7" y="211.7">R17</text>
<text x="307.2" y="215.4">Q2</text>
<text x="371.1" y="227.5">R13</text>
<text x="369.8" y="230" transform="rotate(-90 369.8 230)">5.1K</text>
<text x="154.9" y="239.9">U5</text>
<text x="146.6" y="243.4">XL1509-3.3E1</text>
<text x="20.8" y="248.7">H1</text>
<text x="202.8" y="250.5">L1</text>
<text x="207.3" y="250.5">2.2uH</text>
<text x="116.4" y="261">C9</text>
<text x="199" y="262.4">US1JE-TP</text>
<text x="199" y="259.2">D1</text>
<text x="230" y="262.5">1u</text>
<text x="230" y="259.3">C10</text>
<text x="116.4" y="264.2">0.1u</text>
</g>
<g font-size="3.2" fill="#00f">
<text x="357.7" y="34.1" transform="rotate(-90 357.7 34.1)">5</text>
<text x="371.8" y="34.1" transform="rotate(-90 371.8 34.1)">9</text>
<text x="193.6" y="39.1">1</text>
<text x="197.1" y="40.9">BOOT0</text>
<text x="232" y="40.9">PA14(SWCLK)</text>
<text x="255.9" y="39.1">20</text>
<text x="359.1" y="41.2" transform="rotate(-90 359.1 41.2)">NC</text>
<text x="193.6" y="42.6">2</text>
<text x="193.6" y="46.1">3</text>
<text x="197.1" y="44.4">PF0-OSC_IN(PF0)</text>
<text x="197.1" y="47.9">PF1-OSC_OUT(PF1)</text>
<text x="231.9" y="44.4">PA13(SWDIO)</text>
<text x="246.3" y="47.9">PA10</text>
<text x="255.9" y="46.1">18</text>
<text x="255.9" y="42.6">19</text>
<text x="347.2" y="42.6">1</text>
<text x="351.7" y="44">A</text>
<text x="373.2" y="43.9" transform="rotate(-90 373.2 43.9)">GND</text>
<text x="373.9" y="47.6">NC</text>
<text x="381" y="46.1">7</text>
<text x="22.7" y="49.7">1</text>
<text x="28.2" y="49.7">4</text>
<text x="80.4" y="52.8" transform="rotate(-90 80.4 52.8)">NC</text>
<text x="84" y="52.8" transform="rotate(-90 84 52.8)">NC</text>
<text x="87.5" y="52.8" transform="rotate(-90 87.5 52.8)">GND</text>
<text x="91" y="52.8" transform="rotate(-90 91 52.8)">VG</text>
<text x="94.5" y="52.8" transform="rotate(-90 94.5 52.8)">VX0</text>
<text x="98.1" y="52.8" transform="rotate(-90 98.1 52.8)">V0</text>
<text x="101.6" y="52.8" transform="rotate(-90 101.6 52.8)">GND</text>
<text x="105.1" y="52.8" transform="rotate(-90 105.1 52.8)">3V3</text>
<text x="108.7" y="52.8" transform="rotate(-90 108.7 52.8)">SDA</text>
<text x="112.2" y="52.8" transform="rotate(-90 112.2 52.8)">SCK</text>
<text x="115.7" y="52.8" transform="rotate(-90 115.7 52.8)">DC</text>
<text x="119.2" y="52.8" transform="rotate(-90 119.2 52.8)">RST</text>
<text x="122.8" y="52.8" transform="rotate(-90 122.8 52.8)">CS</text>
<text x="126.3" y="52.8" transform="rotate(-90 126.3 52.8)">GND</text>
<text x="129.8" y="52.8" transform="rotate(-90 129.8 52.8)">LED_K</text>
<text x="133.3" y="52.8" transform="rotate(-90 133.3 52.8)">LED_A</text>
<text x="136.9" y="52.8" transform="rotate(-90 136.9 52.8)">NC</text>
<text x="140.4" y="52.8" transform="rotate(-90 140.4 52.8)">NC</text>
<text x="193.6" y="49.7">4</text>
<text x="193.6" y="53.2">5</text>
<text x="197.1" y="51.4">NRST</text>
<text x="248.4" y="51.4">PA9</text>
<text x="255.9" y="53.2">16</text>
<text x="255.9" y="49.7">17</text>
<text x="347.2" y="49.7">2</text>
<text x="351.7" y="51.1">S</text>
<text x="22.7" y="56.7">2</text>
<text x="28.2" y="56.7">3</text>
<text x="79" y="59.3" transform="rotate(-90 79 59.3)">18</text>
<text x="82.5" y="59.3" transform="rotate(-90 82.5 59.3)">17</text>
<text x="86.1" y="59.3" transform="rotate(-90 86.1 59.3)">16</text>
<text x="89.6" y="59.3" transform="rotate(-90 89.6 59.3)">15</text>
<text x="93.1" y="59.3" transform="rotate(-90 93.1 59.3)">14</text>
<text x="96.7" y="59.3" transform="rotate(-90 96.7 59.3)">13</text>
<text x="100.2" y="59.3" transform="rotate(-90 100.2 59.3)">12</text>
<text x="103.7" y="59.3" transform="rotate(-90 103.7 59.3)">11</text>
<text x="107.2" y="59.3" transform="rotate(-90 107.2 59.3)">10</text>
<text x="110.8" y="57.3" transform="rotate(-90 110.8 57.3)">9</text>
<text x="114.3" y="57.3" transform="rotate(-90 114.3 57.3)">8</text>
<text x="117.8" y="57.3" transform="rotate(-90 117.8 57.3)">7</text>
<text x="121.4" y="57.3" transform="rotate(-90 121.4 57.3)">6</text>
<text x="124.9" y="57.3" transform="rotate(-90 124.9 57.3)">5</text>
<text x="128.4" y="57.3" transform="rotate(-90 128.4 57.3)">4</text>
<text x="131.9" y="57.3" transform="rotate(-90 131.9 57.3)">3</text>
<text x="135.5" y="57.3" transform="rotate(-90 135.5 57.3)">2</text>
<text x="139" y="57.3" transform="rotate(-90 139 57.3)">1</text>
<text x="193.6" y="56.7">6</text>
<text x="197.1" y="55">VDDA</text>
<text x="197.1" y="58.5">PA0</text>
<text x="247.4" y="55">VDD</text>
<text x="248" y="58.5">VSS</text>
<text x="255.9" y="56.7">15</text>
<text x="347.2" y="56.7">3</text>
<text x="351.7" y="58.1">C</text>
<text x="193.6" y="60.3">7</text>
<text x="193.6" y="63.8">8</text>
<text x="197.1" y="62">PA1</text>
<text x="197.1" y="65.5">PA2</text>
<text x="248.4" y="62">PB1</text>
<text x="248.4" y="65.5">PA7</text>
<text x="255.9" y="63.8">13</text>
<text x="255.9" y="60.3">14</text>
<text x="347.2" y="63.8">4</text>
<text x="351.7" y="65.2">B</text>
<text x="373.9" y="61.7">NC</text>
<text x="381" y="60.3">8</text>
<text x="191.6" y="70.8">10</text>
<text x="193.6" y="67.3">9</text>
<text x="197.1" y="69.1">PA3</text>
<text x="248.4" y="69.1">PA6</text>
<text x="255.9" y="70.8">11</text>
<text x="255.9" y="67.3">12</text>
<text x="359.1" y="70.5" transform="rotate(-90 359.1 70.5)">NC</text>
<text x="373.2" y="70.5" transform="rotate(-90 373.2 70.5)">GND</text>
<text x="197.1" y="72.6">PA4</text>
<text x="248.4" y="72.6">PA5</text>
<text x="357.7" y="75" transform="rotate(-90 357.7 75)">6</text>
<text x="371.8" y="77" transform="rotate(-90 371.8 77)">10</text>
<text x="246.5" y="113.2">3</text>
<text x="266.5" y="116.7">4</text>
<text x="246.5" y="120.2">1</text>
<text x="22.5" y="146.7">1</text>
<text x="26" y="148.4">SHELL</text>
<text x="40.8" y="148.4">GND</text>
<text x="49.6" y="146.7">B1A12</text>
<text x="22.5" y="150.2">2</text>
<text x="26" y="152">SHELL</text>
<text x="39.3" y="152">VBUS</text>
<text x="41.6" y="155.5">CC2</text>
<text x="49.6" y="153.7">B5</text>
<text x="49.6" y="150.2">B4A9</text>
<text x="96.6" y="150.2">1</text>
<text x="96.6" y="153.7">2</text>
<text x="100.1" y="152">VDD</text>
<text x="100.1" y="155.5">CFG2</text>
<text x="113.7" y="155.5">CFG1</text>
<text x="117.8" y="152">PG</text>
<text x="123.6" y="153.7">9R20</text>
<text x="123.6" y="150.2">10</text>
<text x="39.4" y="159">SBU1</text>
<text x="49.6" y="160.8">B6</text>
<text x="49.6" y="157.3">A8</text>
<text x="96.6" y="157.3">3</text>
<text x="96.6" y="160.8">4</text>
<text x="100.1" y="159">CFG3</text>
<text x="113.3" y="159">VBUS</text>
<text x="123.6" y="160.8">7</text>
<text x="123.6" y="157.3">8</text>
<text x="43" y="162.6">D+</text>
<text x="44.2" y="166.1">D-</text>
<text x="49.6" y="167.9">A6</text>
<text x="49.6" y="164.3">A7</text>
<text x="96.6" y="164.3">5</text>
<text x="100.1" y="162.6">DP</text>
<text x="100.1" y="166.1">DM</text>
<text x="112.2" y="167.5" transform="rotate(-90 112.2 167.5)">GND</text>
<text x="115.7" y="166.1">CC2</text>
<text x="115.7" y="162.6">CC1</text>
<text x="123.6" y="164.3">6</text>
<text x="43" y="169.6">D+</text>
<text x="44.2" y="173.1">D-</text>
<text x="49.6" y="171.4">B7</text>
<text x="110.8" y="172.2" transform="rotate(-90 110.8 172.2)">11</text>
<text x="191.9" y="170.7" transform="rotate(-90 191.9 170.7)">3</text>
<text x="41.6" y="176.7">CC1</text>
<text x="49.6" y="178.4">B8</text>
<text x="49.6" y="174.9">A5</text>
<text x="197.6" y="178.4">1</text>
<text x="197.6" y="174.9">2</text>
<text x="22.5" y="182">3</text>
<text x="22.5" y="185.5">4</text>
<text x="26" y="183.7">SHELL</text>
<text x="39.3" y="183.7">VBUS</text>
<text x="39.4" y="180.2">SBU2</text>
<text x="49.6" y="185.5">A1B12</text>
<text x="49.6" y="182">A4B9</text>
<text x="191.9" y="185.4" transform="rotate(-90 191.9 185.4)">4</text>
<text x="26" y="187.3">SHELL</text>
<text x="40.8" y="187.3">GND</text>
<text x="322.4" y="196.1">1</text>
<text x="325.9" y="197.8">S</text>
<text x="334.9" y="197.8">D</text>
<text x="338.8" y="196.1">8</text>
<text x="322.4" y="203.1">3</text>
<text x="322.4" y="199.6">2</text>
<text x="325.9" y="201.4">S</text>
<text x="334.9" y="201.4">D</text>
<text x="338.8" y="199.6">7</text>
<text x="338.8" y="203.1">6</text>
<text x="350.8" y="203.1">2</text>
<text x="322.4" y="206.7">4</text>
<text x="325.9" y="208.4">G</text>
<text x="325.9" y="204.9">S</text>
<text x="334.9" y="204.9">D</text>
<text x="334.9" y="208.4">D</text>
<text x="338.8" y="206.7">5</text>
<text x="350.8" y="206.7">3</text>
<text x="350.8" y="210.2">4</text>
<text x="350.8" y="213.7">5</text>
<text x="140.7" y="249">1</text>
<text x="144.2" y="250.8">VIN</text>
<text x="140.7" y="252.5">2</text>
<text x="140.7" y="256">3</text>
<text x="144.2" y="254.3">OUT</text>
<text x="144.2" y="257.8">FB</text>
<text x="140.7" y="259.6">4</text>
<text x="144.2" y="261.3">ON/OFF</text>
</g>
<text font-size="3.2" fill="#f00" x="257.2" y="108.1" transform="rotate(-90 257.2 108.1)">5</text>
<g font-size="3.2">
<text x="373.9" y="121.6">1</text>
<text x="373.9" y="125.2">2</text>
<text x="257.2" y="128.1" transform="rotate(-90 257.2 128.1)">2</text>
<text x="162.5" y="250.8">GND</text>
<text x="171.3" y="249">8</text>
<text x="23.1" y="256">4</text>
<text x="162.5" y="257.8">GND</text>
<text x="162.5" y="254.3">GND</text>
<text x="171.3" y="256">6</text>
<text x="171.3" y="252.5">7</text>
<text x="23.1" y="263.1">2</text>
<text x="23.1" y="259.6">3</text>
<text x="162.5" y="261.3">GND</text>
<text x="171.3" y="259.6">5</text>
<text x="23.1" y="265.9">1</text>
</g>
</svg>
